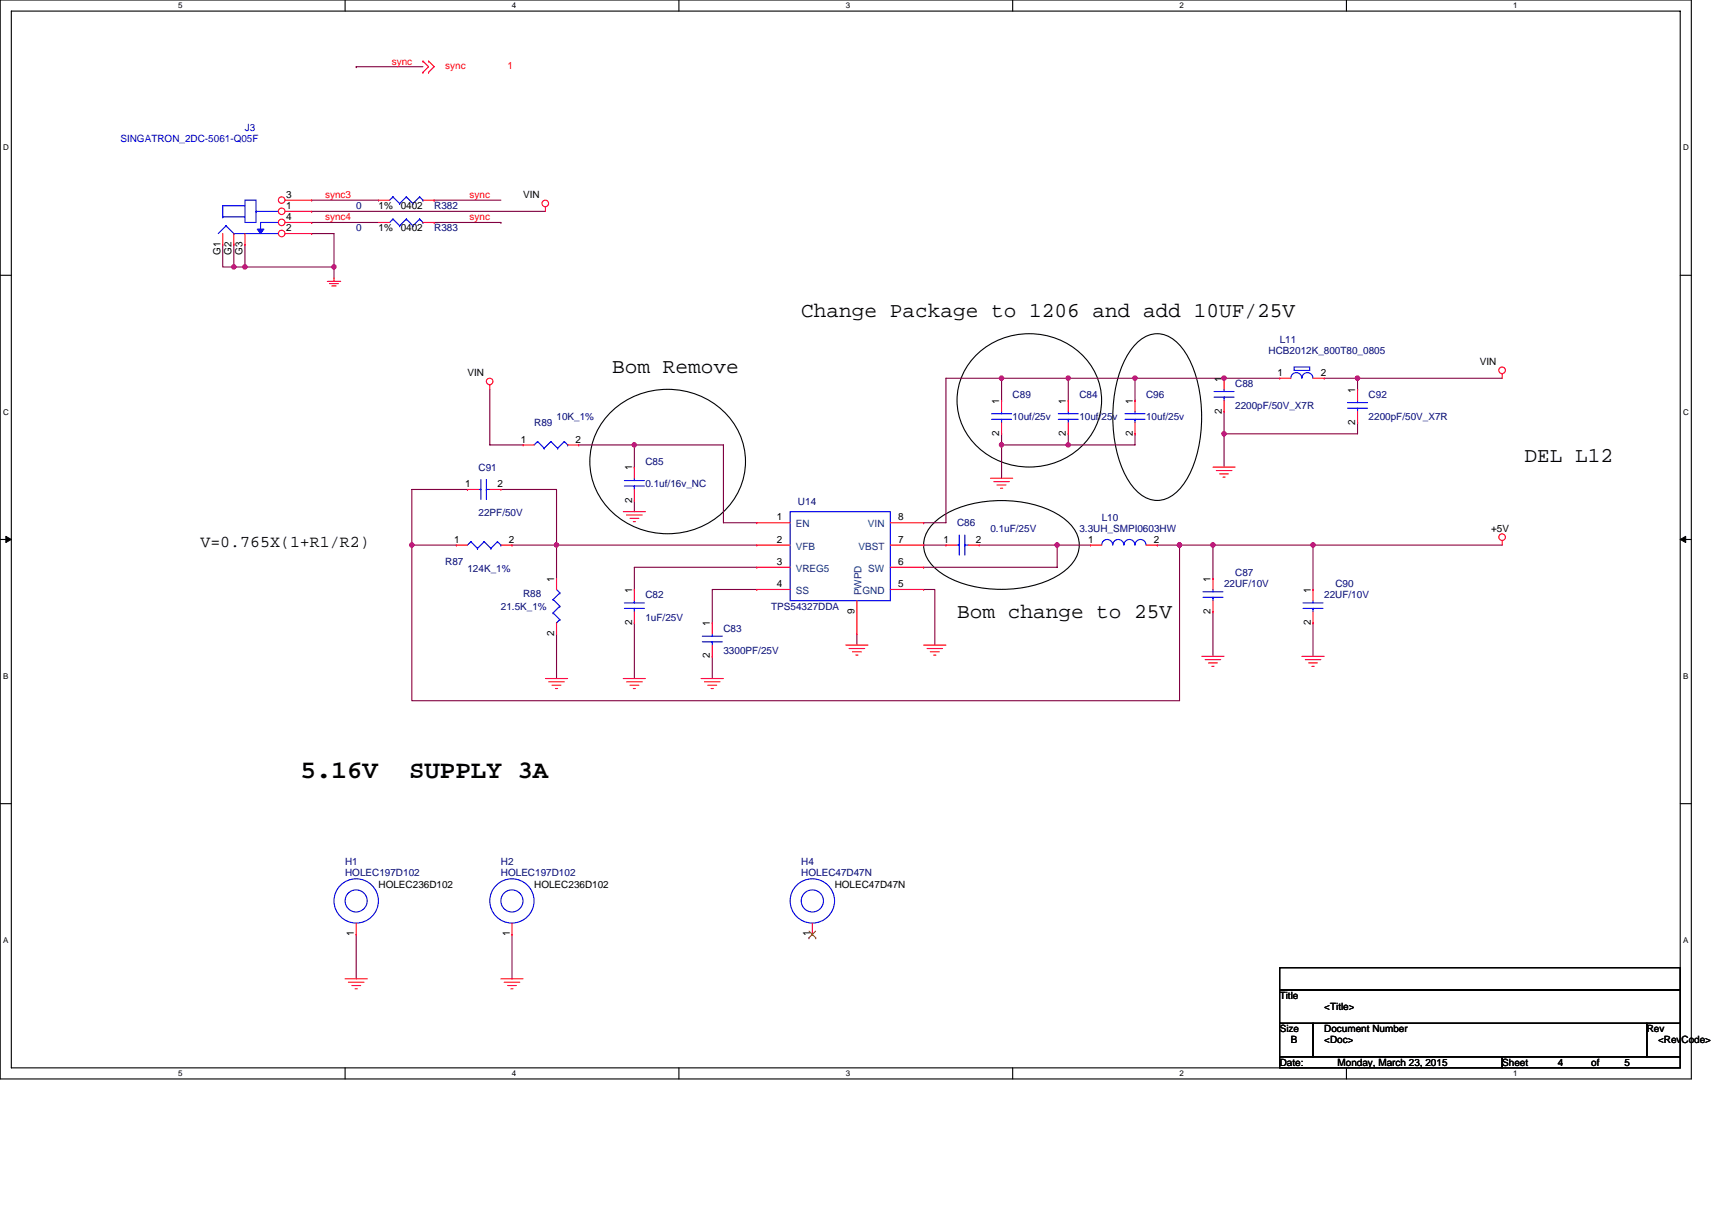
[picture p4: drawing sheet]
<svg xmlns="http://www.w3.org/2000/svg" width="297mm" height="210mm" viewBox="0 0 297 210" stroke-linecap="round" stroke-linejoin="round" font-family="sans-serif">
<path d="M0 0h293.5v187.2h-293.5zM2 1.9h289.5v183.4h-289.5z" fill="none" stroke="#000" stroke-width=".19"/>
<g fill="#fff">
<path d="M30.9 .2h.8v1.6h-.8z"/>
<path d="M30.9 185.5h.8v1.6h-.8z"/>
</g>
<path d="M59.9 0v1.9M59.9 185.3v1.9" fill="none" stroke="#000" stroke-width=".19"/>
<g fill="#fff">
<path d="M88.8 .2h.8v1.6h-.8z"/>
<path d="M88.8 185.5h.8v1.6h-.8z"/>
</g>
<path d="M117.8 0v1.9M117.8 185.3v1.9" fill="none" stroke="#000" stroke-width=".19"/>
<g fill="#fff">
<path d="M146.7 .2h.8v1.6h-.8z"/>
<path d="M146.7 185.5h.8v1.6h-.8z"/>
</g>
<path d="M175.7 0v1.9M175.7 185.3v1.9" fill="none" stroke="#000" stroke-width=".19"/>
<g fill="#fff">
<path d="M204.7 .2h.7v1.6h-.7z"/>
<path d="M204.7 185.5h.7v1.6h-.7z"/>
</g>
<path d="M233.6 0v1.9M233.6 185.3v1.9" fill="none" stroke="#000" stroke-width=".19"/>
<g fill="#fff">
<path d="M262.6 .2h.7v1.6h-.7z"/>
<path d="M262.6 185.5h.7v1.6h-.7z"/>
<path d="M.5 24.8h1v1.6h-1z"/>
<path d="M292 24.8h1v1.6h-1z"/>
<path d="M.5 70.7h1v1.5h-1z"/>
<path d="M292 70.7h1v1.5h-1z"/>
</g>
<path d="M0 47.8h2M291.5 47.8h2" fill="none" stroke="#000" stroke-width=".19"/>
<g fill="#fff">
<path d="M.5 116.5h.9v1.6h-.9z"/>
<path d="M292 116.5h.9v1.6h-.9z"/>
</g>
<path d="M0 93.6h2M291.5 93.6h2" fill="none" stroke="#000" stroke-width=".19"/>
<path d="M1 93.1l1 .5-1 .5zM291.5 93.6l1-.5v1z" fill="#000" stroke="#000" stroke-width=".17"/>
<g fill="#fff">
<path d="M.5 162.4h.9v1.5h-.9z"/>
<path d="M292 162.4h.9v1.5h-.9z"/>
</g>
<g fill="none" stroke="#000" stroke-width=".19">
<path d="M197.4 59.4a4.6 4.6 0 0 1 6.8 0 16.1 16.1 0 0 1 4.1 9.7 22.7 22.7 0 0 1-2.7 14.6 6.1 6.1 0 0 1-4.8 3.1 6.1 6.1 0 0 1-4.8-3.1 23.1 23.1 0 0 1-2.5-16.2 15.3 15.3 0 0 1 3.9-8.1zM105.8 71.7a14.1 14.1 0 0 1 22.3 3.2 12.2 12.2 0 0 1-6.7 16.6 13.8 13.8 0 0 1-18.4-7.5 11.9 11.9 0 0 1 2.8-12.3zM169.7 61.3a13.1 13.1 0 0 1 20.2 3.1 11.2 11.2 0 0 1-5.8 15.5 12.9 12.9 0 0 1-17.3-6.5 10.9 10.9 0 0 1 2.9-12.1zM161.8 91a15.8 15.8 0 0 1 10.3-4.1 19.9 19.9 0 0 1 11.7 2.6 6.4 6.4 0 0 1 3.5 5.1 6.4 6.4 0 0 1-3.5 5.1 21 21 0 0 1-20.1 0 6.4 6.4 0 0 1-3.5-5.1 5.3 5.3 0 0 1 1.6-3.6zM0 139.5h2M291.5 139.5h2M222 167.9h69.5v3.9h-69.5zM222 171.8h69.5v5.8h-69.5zM222 177.6h5.8v5.8h-5.8zM227.8 177.6h57.9v5.8h-57.9zM285.7 177.6h5.8v5.8h-5.8zM222 183.4h38.6v1.9h-38.6z"/>
<path d="M260.6 183.4h30.9v1.9h-30.9z"/>
</g>
<g fill="none" stroke="#800040" stroke-width=".19">
<path d="M61.8 11.6h.1M61.8 11.6h11.6M54.1 38.6h.1M54.1 36.7h40.5M54.1 38.6h11.6M54.1 34.7h11.6M65.7 34.7h.1M75.3 34.7h.1M75.3 38.6h11.6M75.3 34.7h11.6M86.9 38.6h.1M38.6 42.5v3.8h2"/>
<path d="M40.6 46.3h.1M40.6 46.3h1.9M40.6 42.5v3.8M42.5 46.3h.1M42.5 46.3h15.5M42.5 42.5v3.8M54.1 40.5h3.9v5.8M58 46.3h.1M58 46.3v2M85 67.6v9.6h5.8M100.4 77.2h9.7M110.1 77.2h.1"/>
<path d="M110.1 77.2h15.4v13.5h5.8M110.1 77.2v3.9M173.8 77.2h.1M173.8 69.5v-3.9h-9.7v25.1h-3.9M173.8 65.6h.1M173.8 75.3v1.9M173.8 77.2h11.6M173.8 77.2v5.8M173.8 65.6h11.6M185.4 65.6v3.9M185.4 75.3v1.9M185.4 65.6h11.5v3.9"/>
<path d="M185.4 77.2h.1M196.9 65.6h25.1M196.9 65.6h.1M196.9 75.3v1.9h-11.5M212.4 71.4v3.9M212.4 75.3h.1M212.4 75.3v5.8M229.8 65.6h5.7v2M235.5 73.3v2h-23.1M235.5 65.6h.1M235.5 65.6h25.1M71.5 94.6v27h133.2v-27"/>
<path d="M71.5 94.6h.1M71.5 94.6h7.7M81.1 84.9h-9.6v9.7M86.9 84.9h9.7v9.7M88.8 94.6h7.8M96.6 94.6v5.8M96.6 94.6h.1M96.6 94.6h34.7M110.1 86.9v1.9M131.3 98.4h-21.2v3.9M160.2 94.6h3.9M169.9 94.6h13.5v3.8h-23.2"/>
<path d="M183.4 94.6h.1M183.4 94.6h5.8M200.8 94.6h3.9M204.7 94.6h.1M204.7 94.6h5.8M210.5 94.6h.1M210.5 94.6h17.3M210.5 94.6v5.8M227.8 94.6v7.7M227.8 94.6h.1M227.8 94.6h32.8M96.6 110v7.8"/>
<path d="M110.1 108.1v9.7M123.6 113.9v3.9M131.3 102.3h-7.7v5.8M148.7 110v2M160.2 102.3h2v9.7M210.5 106.2v7.7M227.8 108.1v5.8M61.8 162.2v7.7M88.8 162.2v7.7"/>
</g>
<g fill="#f0f" stroke="#f0f" stroke-width=".19">
<circle cx="173.8" cy="77.2" r=".38"/>
<circle cx="96.5" cy="94.6" r=".38"/>
<circle cx="110" cy="77.2" r=".38"/>
<circle cx="185.3" cy="65.6" r=".38"/>
<circle cx="173.8" cy="65.6" r=".38"/>
<circle cx="183.4" cy="94.6" r=".38"/>
<circle cx="210.4" cy="94.6" r=".38"/>
<circle cx="212.4" cy="75.3" r=".38"/>
<circle cx="212.4" cy="65.6" r=".38"/>
<circle cx="196.9" cy="65.6" r=".38"/>
<circle cx="204.6" cy="94.6" r=".38"/>
<circle cx="71.4" cy="94.6" r=".38"/>
<circle cx="57.9" cy="46.3" r=".38"/>
<circle cx="235.5" cy="65.6" r=".38"/>
<circle cx="227.8" cy="94.6" r=".38"/>
<circle cx="40.6" cy="46.3" r=".38"/>
<circle cx="42.5" cy="46.3" r=".38"/>
<circle cx="185.3" cy="77.2" r=".38"/>
</g>
<g fill="none" stroke="#f00" stroke-width=".19">
<path d="M73.4 12.6h.1M73.4 10.6h.1M73.4 10.6l1 1-1 1M74.4 12.6h.1M74.4 10.6h.1M74.4 10.6l.9 1-.9 1M94.6 35.9v.8M56.8 48.8h2.3M57.2 49.2h1.5M57.6 49.6h.7M58 48.3v.5M85 66.8v.8"/>
<path d="M90.8 77.2h.1M90.8 77.2h1.9M98.5 77.2h1.9M100.4 77.2h.1M173.8 69.5h.1M173.8 75.3h.1M173.8 69.5v1.9M173.8 73.3v2M260.6 64.9v.7M108.1 88.8h3.9M108.7 89.4h2.7M109.3 90h1.5"/>
<path d="M109.9 90.5h.4M164.1 94.6h.1M164.1 94.6h1.9M168 94.6h1.9M169.9 94.6h.1M171.8 83h3.9M172.4 83.6h2.7M173 84.2h1.5M173.6 84.7h.4M210.5 81.1h3.8M211 81.7h2.7M211.6 82.2h1.5"/>
<path d="M212.2 82.8h.4M260.6 93.8v.8M94.6 117.8h3.9M95.2 118.3h2.7M95.8 118.9h1.5M96.4 119.5h.3M108.1 117.8h3.9M108.7 118.3h2.7M109.3 118.9h1.5M109.9 119.5h.4M121.6 117.8h3.9M122.2 118.3h2.7"/>
<path d="M122.8 118.9h1.6M123.4 119.5h.4M123.6 108.1h.1M123.6 113.9h.1M123.6 108.1v1.9M123.6 112v1.9M146.7 112h3.9M147.3 112.5h2.7M147.9 113.1h1.6M148.5 113.7h.4M160.2 112h3.9M160.8 112.5h2.7"/>
<path d="M161.4 113.1h1.6M162 113.7h.4M208.5 113.9h3.9M209.1 114.5h2.7M209.7 115h1.5M210.2 115.6h.4M225.9 113.9h3.9M226.5 114.5h2.7M227.1 115h1.5M227.6 115.6h.4M59.9 169.9h3.8M60.4 170.5h2.8"/>
<path d="M61 171h1.6M61.6 171.6h.4M61.8 162.2h.1M61.8 160.2v2M86.9 169.9h3.9M87.5 170.5h2.7M88.1 171h1.5M88.6 171.6h.4M88.8 162.2h.1M88.8 160.2v2"/>
<circle cx="94.6" cy="35.3" r=".57"/>
<circle cx="85" cy="66.2" r=".57"/>
<circle cx="260.6" cy="64.3" r=".57"/>
<circle cx="260.6" cy="93.2" r=".57"/>
</g>
<g fill="none" stroke="#00f" stroke-width=".19">
<path d="M38.6 37.6h3.9M38.6 37.6h.1M39.2 39.2h.1M39.2 39.2l1.4 1.3M39.2 39.2l-1.3 1.3M42.5 34.7h1.9v3.9h-1.9zM42.5 35.7h-3.9v1.9M44.4 36.7h.1M44.4 36.7h3.9M48.3 38.6h-3.1v1.2M40.6 40.5h.1M40.6 40.5h7.7"/>
<path d="M93.3 76.6h.1M93.3 76.6l-.6 .6M93.3 76.6l1.1 1.2M94.4 77.8h.1M95.6 76.6h.1M95.6 76.6l-1.2 1.2M95.6 76.6l1.1 1.2M96.7 77.8h.1M97.9 76.6h.1M97.9 76.6l-1.2 1.2M97.9 76.6l.6 .6M98.5 77.2h.1"/>
<path d="M172 72.8h3.5M172 71.8h3.5M173.8 71.4v.4M173.8 72.8h.1M173.8 72.8v.5M166 94.6h.4M166.4 92.9v3.4M167.4 92.9v3.4M167.4 94.6h.1M167.4 94.6h.6M121.9 111.4h3.4M121.9 110.4h3.4"/>
<path d="M123.6 110v.4M123.6 111.4h.1M123.6 111.4v.6"/>
<circle cx="61.8" cy="156.3" r="1.92"/>
<circle cx="61.8" cy="156.3" r="3.8"/>
<circle cx="88.8" cy="156.3" r="1.92"/>
<circle cx="88.8" cy="156.3" r="3.8"/>
</g>
<path d="M44.6 39.8h1.2l-.6 .7z" fill-rule="evenodd" fill="#00f" stroke="#00f" stroke-width=".19"/>
<circle cx="48.9" cy="40.5" r=".57" fill="#fff" stroke="#f00" stroke-width=".19"/>
<path d="M49.5 40.5h4.6M54.1 40.5h.1" fill="none" stroke="#f00" stroke-width=".19"/>
<circle cx="48.9" cy="38.6" r=".57" fill="#fff" stroke="#f00" stroke-width=".19"/>
<path d="M49.5 38.6h4.6M54.1 38.6h.1" fill="none" stroke="#f00" stroke-width=".19"/>
<circle cx="48.9" cy="36.7" r=".57" fill="#fff" stroke="#f00" stroke-width=".19"/>
<path d="M49.5 36.7h4.6M54.1 36.7h.1M38.6 42.5h.1M38.6 40.5v2M40.6 42.5h.1M40.6 40.5v2M42.5 42.5h.1M42.5 40.5v2" fill="none" stroke="#f00" stroke-width=".19"/>
<circle cx="48.9" cy="34.7" r=".57" fill="#fff" stroke="#f00" stroke-width=".19"/>
<g fill="none" stroke="#f00" stroke-width=".19">
<path d="M49.5 34.7h4.6M54.1 34.7h.1M65.7 38.6h1.9M65.7 34.7h1.9M73.4 34.7h1.9M73.4 38.6h1.9M75.3 38.6h.1M75.3 34.7h.1M185.4 69.5h.1M185.4 75.3h.1M185.4 69.5v1.9M185.4 73.3v2"/>
<path d="M196.9 69.5h.1M196.9 75.3h.1M196.9 69.5v1.9M196.9 73.3v2M212.4 65.6h.1M212.4 71.4h.1M212.4 65.6v2M212.4 69.5v1.9M222 65.6h.1M222 65.6h2M227.8 65.6h2M229.8 65.6h.1"/>
<path d="M235.5 67.6h.1M235.5 73.3h.1M235.5 67.6v1.9M235.5 71.4v1.9M79.2 94.6h.1M79.2 94.6h1.9M81.1 84.9h.1M81.1 84.9h1.9M85 84.9h1.9M86.9 84.9h.1M86.9 94.6h1.9M88.8 94.6h.1"/>
<path d="M110.1 81.1h.1M110.1 86.9h.1M110.1 81.1v1.9M110.1 84.9v2M131.3 90.7h.1M131.3 94.6h.1M131.3 98.4h.1M131.3 94.6h5.8M131.3 90.7h5.8M131.3 98.4h5.8M154.5 94.6h5.7M154.5 90.7h5.7"/>
<path d="M154.5 98.4h5.7M160.2 98.4h.1M160.2 94.6h.1M160.2 90.7h.1M189.2 94.6h.1M189.2 94.6h2M198.9 94.6h1.9M200.8 94.6h.1M96.6 100.4h.1M96.6 110h.1M96.6 100.4v1.9M96.6 108.1v1.9"/>
<path d="M110.1 102.3h.1M110.1 108.1h.1M110.1 102.3v1.9M110.1 106.2v1.9M131.3 102.3h.1M131.3 102.3h5.8M148.7 110h.1M148.7 104.2v5.8M154.5 102.3h5.7M160.2 102.3h.1M210.5 100.4h.1M210.5 106.2h.1"/>
<path d="M210.5 100.4v1.9M210.5 104.2v2M227.8 102.3h.1M227.8 108.1h.1M227.8 102.3v1.9M227.8 106.2v1.9M140.9 162.2h.1M140.9 160.2v2"/>
</g>
<g fill="none" stroke="#00f" stroke-width=".19">
<path d="M68.2 38h.1M68.2 34.2h.1M68.2 38l-.6 .6M68.2 38l1.1 1.2M68.2 34.2l-.6 .5M68.2 34.2l1.1 1.1M69.3 39.2h.1M69.3 35.3h.1M70.5 38h.1M70.5 34.2h.1M70.5 38l-1.2 1.2M70.5 38l1.1 1.2"/>
<path d="M70.5 34.2l-1.2 1.1M70.5 34.2l1.1 1.1M71.6 39.2h.1M71.6 35.3h.1M72.8 38h.1M72.8 34.2h.1M72.8 38l-1.2 1.2M72.8 38l.6 .6M72.8 34.2l-1.2 1.1M72.8 34.2l.6 .5M73.4 38.6h.1M73.4 34.7h.1"/>
<path d="M183.6 72.8h3.5M183.6 71.8h3.5M185.4 71.4v.4M185.4 72.8h.1M185.4 72.8v.5M195.2 72.8h3.5M195.2 71.8h3.5M196.9 71.4v.4M196.9 72.8h.1M196.9 72.8v.5M210.6 68.9h3.5M210.6 67.9h3.5"/>
<path d="M212.4 67.6v.3M212.4 68.9h.1M212.4 68.9v.6M224 65.6a.95 .95 0 0 1 .9-.9 .95 .95 0 0 1 1 .9M224.5 63.7h2.7v.6h-2.7zM225.9 65.6a.95 .95 0 0 1 .9-.9 .95 .95 0 0 1 1 .9M233.8 70.8h3.5M233.8 69.9h3.5M235.5 69.5v.4M235.5 70.8h.1M235.5 70.8v.6M81.7 94h.1"/>
<path d="M81.7 94l-.6 .6M81.7 94l1.1 1.2M82.8 95.2h.1M83 84.9h.4M83.4 83.2v3.5M84 94h.1M84 94l-1.2 1.2M84 94l1.2 1.2M84.4 83.2v3.5M84.4 84.9h.1M84.4 84.9h.6M85.2 95.2h.1"/>
<path d="M86.3 94h.1M86.3 94l-1.1 1.2M86.3 94l.6 .6M86.9 94.6h.1M108.3 84.3h3.5M108.3 83.4h3.5M110.1 83v.4M110.1 84.3h.1M110.1 84.3v.6M137.1 88.8h17.4v15.4h-17.4zM191.2 94.6a.95 .95 0 0 1 .9-1 .95 .95 0 0 1 1 1 .96 .96 0 0 1 .9-1 .96 .96 0 0 1 1 1M195 94.6a.95 .95 0 0 1 1-1 .95 .95 0 0 1 .9 1 .96 .96 0 0 1 1-1 .96 .96 0 0 1 .9 1"/>
<path d="M96 104h.1M96 106.4h.1M96 104l1.1 1.2M96 106.4l1.1 1.1M96.6 108.1h.1M96.6 102.3l.5 .6M97.1 102.9h.1M97.1 105.2h.1M97.1 107.5h.1M97.1 102.9l-1.1 1.1M97.1 105.2l-1.1 1.2M97.1 107.5l-.5 .6"/>
<path d="M108.3 105.6h3.5M108.3 104.6h3.5M110.1 104.2v.4M110.1 105.6h.1M110.1 105.6v.6M208.7 103.7h3.5M208.7 102.7h3.5M210.5 102.3v.4M210.5 103.7h.1M210.5 103.7v.5M226.1 105.6h3.4M226.1 104.6h3.4"/>
<path d="M227.8 104.2v.4M227.8 105.6h.1M227.8 105.6v.6"/>
<circle cx="140.9" cy="156.3" r="1.92"/>
<circle cx="141" cy="156.3" r="3.8"/>
</g>
<path d="M140.4 162.8h.1M140.4 161.6l1.1 1.2M141.5 161.6l-1.1 1.2M141.5 162.8h.1" fill="none" stroke="#804000" stroke-width=".17"/>
<g fill="#f0f" stroke="#f0f" stroke-width=".19">
<circle cx="173.8" cy="77.2" r=".38"/>
<circle cx="96.5" cy="94.6" r=".38"/>
<circle cx="110" cy="77.2" r=".38"/>
<circle cx="185.3" cy="65.6" r=".38"/>
<circle cx="173.8" cy="65.6" r=".38"/>
<circle cx="183.4" cy="94.6" r=".38"/>
<circle cx="210.4" cy="94.6" r=".38"/>
<circle cx="212.4" cy="75.3" r=".38"/>
<circle cx="212.4" cy="65.6" r=".38"/>
<circle cx="196.9" cy="65.6" r=".38"/>
<circle cx="204.6" cy="94.6" r=".38"/>
<circle cx="71.4" cy="94.6" r=".38"/>
<circle cx="57.9" cy="46.3" r=".38"/>
<circle cx="235.5" cy="65.6" r=".38"/>
<circle cx="227.8" cy="94.6" r=".38"/>
<circle cx="40.6" cy="46.3" r=".38"/>
<circle cx="42.5" cy="46.3" r=".38"/>
<circle cx="185.3" cy="77.2" r=".38"/>
</g>
<g font-size="4.4">
<text x="52.2" y="134.9">5.16V</text>
<text x="71" y="134.9">SUPPLY 3A</text>
</g>
<g font-size="3.7">
<text x="139" y="55">Change Package to 1206 and add 10UF/25V</text>
<text x="106.2" y="64.7">Bom Remove</text>
<text x="264.5" y="80.1">DEL L12</text>
<text x="166" y="107.2">Bom change to 25V</text>
</g>
<text font-size="2.9" x="34.8" y="95">V=0.765X(1+R1/R2)</text>
<g font-size="1.7" fill="#f00">
<text x="68" y="11.2">sync</text>
<text x="77.3" y="12">sync</text>
<text x="88.1" y="12">1</text>
<text x="56.4" y="34.4">sync3</text>
<text x="81.5" y="34.4">sync</text>
<text x="56.4" y="38.2">sync4</text>
<text x="81.5" y="38.2">sync</text>
</g>
<g font-size="1.7" fill="#00f">
<text x="42.5" y="22.8">J3</text>
<text x="20.9" y="24.7">SINGATRON_2DC-5061-Q05F</text>
</g>
<g font-size="1.7">
<text x="49.7" y="34.3">3</text>
<text x="90.8" y="34.4">VIN</text>
<text x="49.7" y="40.1">2</text>
<text x="49.7" y="38.2">4</text>
<text x="49.7" y="36.3">1</text>
<text x="65.7" y="40.2">1%</text>
<text x="65.7" y="36.3">1%</text>
<text x="69.5" y="40.2">0402</text>
<text x="69.5" y="36.3">0402</text>
<text x="38.2" y="44.2" transform="rotate(-90 38.2 44.2)">G1</text>
<text x="40.2" y="44.2" transform="rotate(-90 40.2 44.2)">G2</text>
<text x="42.1" y="44.2" transform="rotate(-90 42.1 44.2)">G3</text>
<text x="81.1" y="65.2">VIN</text>
<text x="221.6" y="65.2">1</text>
<text x="229.2" y="65.2">2</text>
<text x="256.8" y="63.3">VIN</text>
<text x="173.4" y="70.1" transform="rotate(-90 173.4 70.1)">1</text>
<text x="185" y="70.1" transform="rotate(-90 185 70.1)">1</text>
<text x="196.5" y="70.1" transform="rotate(-90 196.5 70.1)">1</text>
<text x="212" y="71.8" transform="rotate(-90 212 71.8)">2</text>
<text x="212" y="66.2" transform="rotate(-90 212 66.2)">1</text>
<text x="235.1" y="68.1" transform="rotate(-90 235.1 68.1)">1</text>
<text x="90.4" y="76.8">1</text>
<text x="99.8" y="76.8">2</text>
<text x="173.4" y="75.6" transform="rotate(-90 173.4 75.6)">2</text>
<text x="185" y="75.6" transform="rotate(-90 185 75.6)">2</text>
<text x="196.5" y="75.6" transform="rotate(-90 196.5 75.6)">2</text>
<text x="235.1" y="73.7" transform="rotate(-90 235.1 73.7)">2</text>
<text x="109.7" y="81.6" transform="rotate(-90 109.7 81.6)">1</text>
<text x="80.7" y="84.5">1</text>
<text x="86.3" y="84.5">2</text>
<text x="109.7" y="87.2" transform="rotate(-90 109.7 87.2)">2</text>
<text x="78.8" y="94.2">1</text>
<text x="88.3" y="94.2">2</text>
<text x="134.8" y="90.3">1</text>
<text x="134.8" y="94.2">2</text>
<text x="155.8" y="94.2">7</text>
<text x="155.8" y="90.3">8</text>
<text x="163.7" y="94.2">1</text>
<text x="169.3" y="94.2">2</text>
<text x="188.8" y="94.2">1</text>
<text x="200.2" y="94.2">2</text>
<text x="258.7" y="92.3">+5V</text>
<text x="96.2" y="100.9" transform="rotate(-90 96.2 100.9)">1</text>
<text x="134.8" y="98">3</text>
<text x="134.8" y="101.9">4</text>
<text x="155.8" y="101.9">5</text>
<text x="155.8" y="98">6</text>
<text x="210.1" y="100.9" transform="rotate(-90 210.1 100.9)">1</text>
<text x="109.7" y="102.9" transform="rotate(-90 109.7 102.9)">1</text>
<text x="148.3" y="106.6" transform="rotate(-90 148.3 106.6)">9</text>
<text x="210.1" y="106.6" transform="rotate(-90 210.1 106.6)">2</text>
<text x="227.4" y="102.9" transform="rotate(-90 227.4 102.9)">1</text>
<text x="96.2" y="110.4" transform="rotate(-90 96.2 110.4)">2</text>
<text x="109.7" y="108.5" transform="rotate(-90 109.7 108.5)">2</text>
<text x="123.2" y="108.7" transform="rotate(-90 123.2 108.7)">1</text>
<text x="227.4" y="108.5" transform="rotate(-90 227.4 108.5)">2</text>
<text x="123.2" y="114.3" transform="rotate(-90 123.2 114.3)">2</text>
<text x="65.7" y="154.1">HOLEC236D102</text>
<text x="92.7" y="154.1">HOLEC236D102</text>
<text x="144.8" y="154.1">HOLEC47D47N</text>
<text x="61.4" y="162.5" transform="rotate(-90 61.4 162.5)">1</text>
<text x="88.4" y="162.5" transform="rotate(-90 88.4 162.5)">1</text>
<text x="140.5" y="162.5" transform="rotate(-90 140.5 162.5)">1</text>
<text x="222" y="173.4">Title</text>
<text x="222" y="179.1">Size</text>
<text x="229.8" y="179.1">Document Number</text>
<text x="229.8" y="175.3">&lt;Title&gt;</text>
<text x="285.7" y="179.1">Rev</text>
<text x="222" y="184.9">Date:</text>
<text x="224" y="181.1">B</text>
<text x="229.8" y="181.1">&lt;Doc&gt;</text>
<text x="232.1" y="184.9">Monday, March 23, 2015</text>
<text x="260.6" y="184.9">Sheet</text>
<text x="270.3" y="184.9">4</text>
<text x="276.1" y="184.9">of</text>
<text x="281.9" y="184.9">5</text>
<text x="287.7" y="181.1">&lt;RevCode&gt;</text>
</g>
<g font-size="1.7" fill="#000080">
<text x="61.8" y="40.2">0</text>
<text x="61.8" y="36.3">0</text>
<text x="75.3" y="40.2">R383</text>
<text x="75.3" y="36.3">R382</text>
<text x="222" y="59.5">L11</text>
<text x="220.1" y="61.4">HCB2012K_800T80_0805</text>
<text x="175.7" y="69.1">C89</text>
<text x="187.3" y="69.1">C84</text>
<text x="198.9" y="69.1">C96</text>
<text x="214.3" y="67.2">C88</text>
<text x="214.3" y="71">2200pF/50V_X7R</text>
<text x="237.5" y="69.1">C92</text>
<text x="92.7" y="73.9">R89</text>
<text x="96.6" y="73">10K_1%</text>
<text x="175.7" y="73">10uf/25v</text>
<text x="187.3" y="73">10uf/25v</text>
<text x="198.9" y="73">10uf/25v</text>
<text x="237.5" y="73">2200pF/50V_X7R</text>
<text x="83" y="81.7">C91</text>
<text x="112" y="80.7">C85</text>
<text x="83" y="89.6">22PF/50V</text>
<text x="112" y="84.5">0.1uf/16v_NC</text>
<text x="138.4" y="87.6">U14</text>
<text x="166" y="91.3">C86</text>
<text x="171.8" y="92.3">0.1uF/25V</text>
<text x="187.3" y="92.3">3.3UH_SMPI0603HW</text>
<text x="191.2" y="90.3">L10</text>
<text x="77.3" y="98.1">R87</text>
<text x="81.1" y="99.2">124K_1%</text>
<text x="212.4" y="101.9">22UF/10V</text>
<text x="214.3" y="100">C87</text>
<text x="231.7" y="101.9">C90</text>
<text x="86.9" y="105.8">21.5K_1%</text>
<text x="90.8" y="103.7">R88</text>
<text x="112" y="103.8">C82</text>
<text x="112" y="107.7">1uF/25V</text>
<text x="133.8" y="105.8">TPS54327DDA</text>
<text x="229.8" y="103.8">22UF/10V</text>
<text x="125.5" y="109.6">C83</text>
<text x="125.5" y="113.5">3300PF/25V</text>
<text x="59.9" y="150.2">H1</text>
<text x="59.9" y="152.1">HOLEC197D102</text>
<text x="86.9" y="150.2">H2</text>
<text x="86.9" y="152.1">HOLEC197D102</text>
<text x="139" y="150.2">H4</text>
<text x="139" y="152.1">HOLEC47D47N</text>
</g>
<g font-size="1.7" fill="#004080">
<text x="138.1" y="91.5">EN</text>
<text x="138.1" y="95.4">VFB</text>
<text x="148.9" y="95.4">VBST</text>
<text x="150.6" y="91.5">VIN</text>
<text x="138.1" y="99.2">VREG5</text>
<text x="150.6" y="99.2">SW</text>
<text x="138.1" y="103.1">SS</text>
<text x="149.5" y="103.3" transform="rotate(-90 149.5 103.3)">PWPD</text>
<text x="149.6" y="103.1">GND</text>
</g>
<g font-size="1.4">
<text x="30.9" y="1.5">5</text>
<text x="88.8" y="1.5">4</text>
<text x="146.7" y="1.5">3</text>
<text x="204.7" y="1.5">2</text>
<text x="262.6" y="1.5">1</text>
<text x=".5" y="26.1">D</text>
<text x="292" y="26.1">D</text>
<text x=".5" y="71.9">C</text>
<text x="292" y="71.9">C</text>
<text x=".5" y="117.8">B</text>
<text x="292" y="117.8">B</text>
<text x=".5" y="163.6">A</text>
<text x="292" y="163.6">A</text>
<text x="30.9" y="186.8">5</text>
<text x="88.8" y="186.8">4</text>
<text x="146.7" y="186.8">3</text>
<text x="204.7" y="186.8">2</text>
<text x="262.6" y="186.8">1</text>
</g>
</svg>
